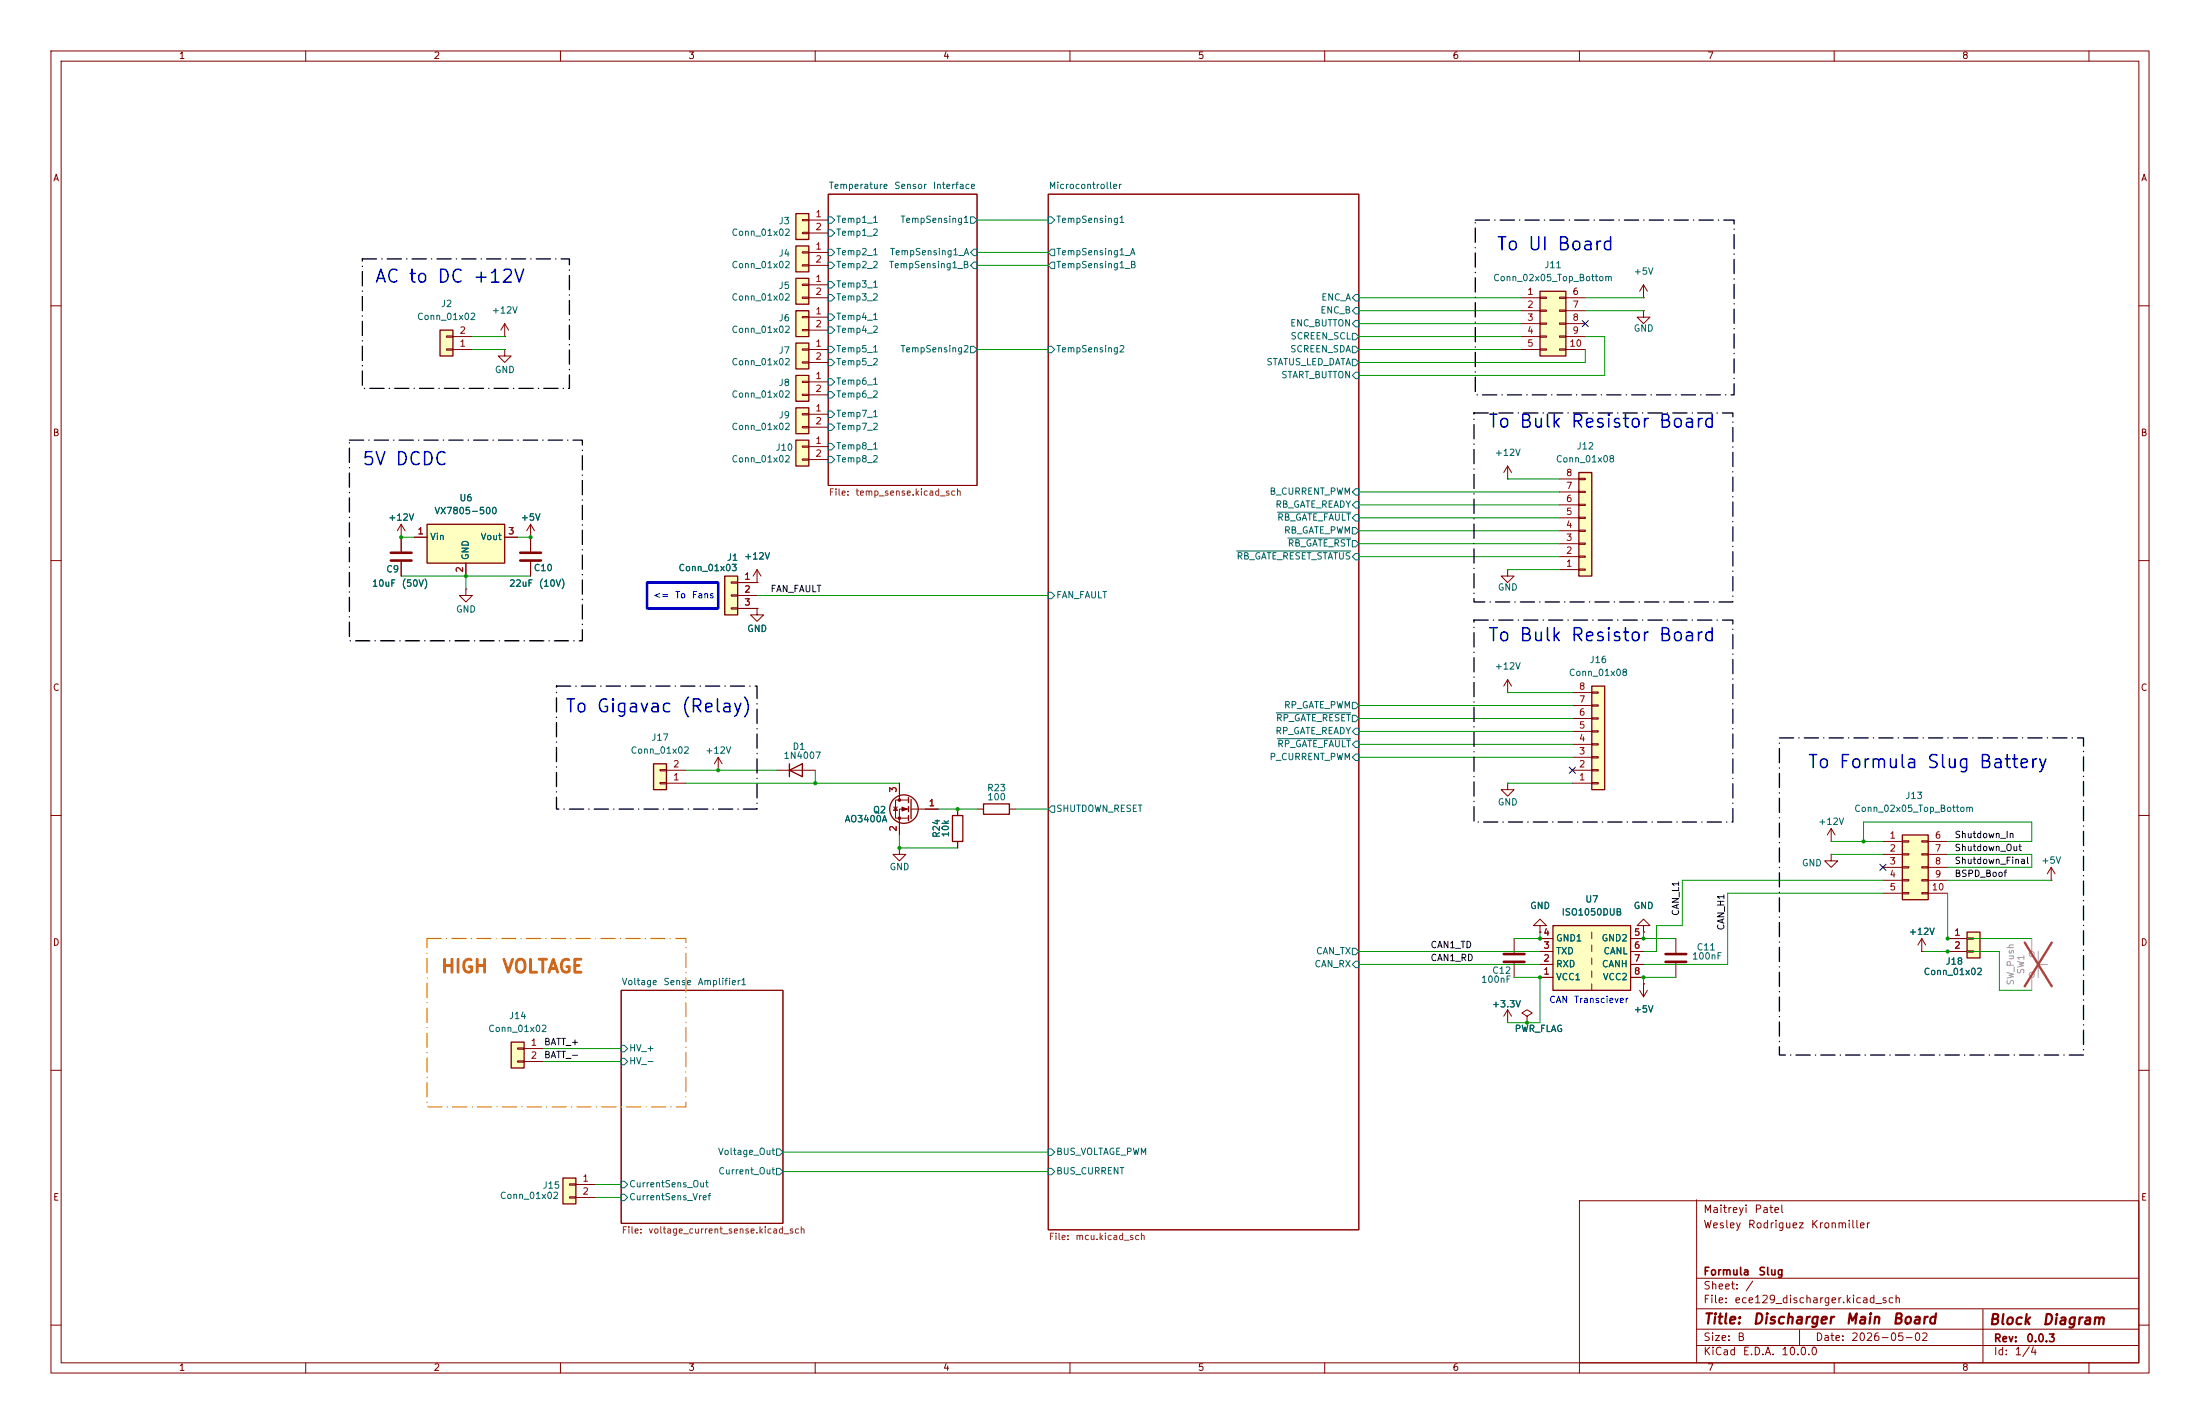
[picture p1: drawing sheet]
<svg xmlns="http://www.w3.org/2000/svg" width="432mm" height="279mm" viewBox="0 0 432 279" stroke-linecap="round" stroke-linejoin="round" font-family="sans-serif">
<g fill="none" stroke="#840000" stroke-width=".2">
<path d="M10 10h411.8v259.4h-411.8zM12 12h407.8v255.4h-407.8zM60 10v2M110 10v2M160 10v2M210 10v2M260 10v2M310 10v2M360 10v2M410 10v2M162.6 38.1h29.2v57.2h-29.2zM205.7 38.1h61v203.2h-61z"/>
<path d="M10 60h2M419.8 60h2M10 110h2M419.8 110h2M10 160h2M419.8 160h2M121.9 194.3h31.8v45.7h-31.8zM10 210h2M419.8 210h2M310 235.6h109.8v31.8h-109.8zM333 235.4v32M10 260h2"/>
<path d="M333 256.8h86.8M333 250.8h86.8M389.2 256.9v10.5M419.8 260h2M60 267.4v2M110 267.4v2M160 267.4v2M210 267.4v2M260 267.4v2M310 267.4v2M333 264h86.8M333 260.8h86.8"/>
<path d="M353.2 260.9v3M360 267.4v2M410 267.4v2"/>
</g>
<path d="M127 114.3h14v5.1h-14z" fill="#fff"/>
<path d="M162.6 38.1h29.2v57.2h-29.2zM205.7 38.1h61v203.2h-61zM121.9 194.3h31.8v45.7h-31.8z" fill="none" stroke="#840000" stroke-width=".2"/>
<g fill="none" stroke="#006464" stroke-width=".2">
<path d="M162.6 42.5h.6l.6 .7-.6 .6h-.6zM162.6 45.1h.6l.6 .6-.6 .7h-.6zM162.6 48.9h.6l.6 .6-.6 .7h-.6zM162.6 51.4h.6l.6 .7-.6 .6h-.6zM162.6 55.2h.6l.6 .7-.6 .6h-.6zM162.6 57.8h.6l.6 .6-.6 .7h-.6zM190.5 42.5h.6l.7 .7-.7 .6h-.6zM191.1 48.9h.7v1.3h-.7l-.6-.7zM191.1 51.4h.7v1.3h-.7l-.6-.6zM205.7 42.5h.7l.6 .7-.6 .6h-.7zM206.4 51.4h.6v1.3h-.6l-.7-.6zM206.4 48.9h.6v1.3h-.6l-.7-.7z"/>
<path d="M266.1 57.8h.6v1.3h-.6l-.7-.7zM162.6 61.6h.6l.6 .6-.6 .7h-.6zM162.6 64.1h.6l.6 .7-.6 .6h-.6zM162.6 67.9h.6l.6 .7-.6 .6h-.6zM162.6 70.5h.6l.6 .6-.6 .7h-.6zM162.6 74.3h.6l.6 .6-.6 .7h-.6zM162.6 76.8h.6l.6 .7-.6 .6h-.6zM190.5 67.9h.6l.7 .7-.7 .6h-.6zM205.7 67.9h.7l.6 .7-.6 .6h-.7zM265.4 70.5h.7l.6 .6-.6 .7h-.7zM265.4 65.4h.7l.6 .6-.6 .7h-.7zM265.4 67.9h.7l.6 .7-.6 .6h-.7z"/>
<path d="M266.1 60.3h.6v1.3h-.6l-.7-.6zM266.1 73h.6v1.3h-.6l-.7-.6zM266.1 62.9h.6v1.2h-.6l-.7-.6zM162.6 80.6h.6l.6 .7-.6 .6h-.6zM162.6 83.2h.6l.6 .6-.6 .7h-.6zM162.6 87h.6l.6 .6-.6 .7h-.6zM162.6 89.5h.6l.6 .7-.6 .6h-.6zM266.1 98.4h.6v1.3h-.6l-.7-.6zM266.1 95.9h.6v1.3h-.6l-.7-.7zM205.7 116.2h.7l.6 .6-.6 .7h-.7zM242.7 108.1h22.4M250.7 100.5h14.4"/>
<path d="M252.8 105.6h12.3M265.4 106h.7l.6 .7-.6 .6h-.7zM265.4 103.5h.7l.6 .6-.6 .7h-.7zM266.1 101h.6v1.2h-.6l-.7-.6zM266.1 108.6h.6v1.3h-.6l-.7-.7zM250.5 139.9h14.6M265.4 137.8h.7l.6 .6-.6 .7h-.7zM206.4 158.1h.6v1.3h-.6l-.7-.6zM250.7 144.9h14.4M265.4 140.3h.7l.6 .7-.6 .6h-.7zM266.1 142.9h.6v1.2h-.6l-.7-.6zM266.1 145.4h.6v1.3h-.6l-.7-.6z"/>
<path d="M266.1 148h.6v1.2h-.6l-.7-.6zM265.4 186.1h.7l.6 .6-.6 .6h-.7zM266.1 188.6h.6v1.3h-.6l-.7-.7zM121.9 205.1h.7l.6 .6-.6 .7h-.7zM121.9 207.6h.7l.6 .7-.6 .6h-.7zM121.9 231.8h.7l.6 .6-.6 .6h-.7zM121.9 234.3h.7l.6 .7-.6 .6h-.7zM152.4 229.2h.6l.7 .7-.7 .6h-.6zM152.4 225.4h.6l.7 .7-.7 .6h-.6zM205.7 229.2h.7l.6 .7-.6 .6h-.7zM205.7 225.4h.7l.6 .7-.6 .6h-.7z"/>
</g>
<path d="M302.3 57.2h5v12.7h-5z" fill="#ffffc2"/>
<path d="M302.3 57.2h5v12.7h-5z" fill="none" stroke="#840000" stroke-width=".25"/>
<g fill="none" stroke="#840000" stroke-width=".2">
<path d="M298.4 58.4h3.9M302.3 58.3h1.2v.2h-1.2zM306.1 58.3h1.2v.2h-1.2zM307.3 58.4h3.8M298.4 61h3.9M298.4 63.5h3.9M298.4 66h3.9M298.4 68.6h3.9M302.3 60.8h1.2v.3h-1.2zM302.3 63.4h1.2v.2h-1.2zM302.3 65.9h1.2v.3h-1.2zM302.3 68.5h1.2v.2h-1.2z"/>
<path d="M306.1 60.8h1.2v.3h-1.2zM306.1 63.4h1.2v.2h-1.2zM306.1 65.9h1.2v.3h-1.2zM306.1 68.5h1.2v.2h-1.2zM307.3 61h3.8M307.3 63.5h3.8M307.3 66h3.8M307.3 68.6h3.8M295.9 135.9h.1M295.9 133.4l-.8 1.2M295.9 133.4l.8 1.2M295.9 133.4v2.5"/>
</g>
<path d="M304.8 181.6h15.2v12.7h-15.2z" fill="#ffffc2"/>
<path d="M304.8 181.6h15.2v12.7h-15.2z" fill="none" stroke="#840000" stroke-width=".25"/>
<g fill="none" stroke="#840000" stroke-width=".2">
<path d="M302.3 191.8h2.5M302.3 189.2h2.5M302.3 186.7h2.5M302.3 184.2h2.5M312.4 182.9v1.3M312.4 185.4v1.3M312.4 188v1.2M312.4 190.5v1.3M312.4 193v1.3M320 191.8h2.6M320 189.2h2.6M320 186.7h2.6"/>
<path d="M320 184.2h2.6"/>
</g>
<path d="M86.4 64.8h2.5v5.1h-2.5z" fill="#ffffc2"/>
<path d="M86.4 64.8h2.5v5.1h-2.5z" fill="none" stroke="#840000" stroke-width=".25"/>
<g fill="none" stroke="#840000" stroke-width=".2">
<path d="M87.6 68.5h1.3v.2h-1.3zM87.6 65.9h1.3v.3h-1.3zM88.9 68.6h3.8M88.9 66h3.8M99.1 66h.1M99.1 68.6v1.3h1.2l-1.2 1.2-1.3-1.2h1.3M99.1 68.6h.1M99.1 63.5l-.8 1.3M99.1 63.5l.7 1.3M99.1 63.5v2.5M104.1 105.4h.1M104.1 102.9l-.7 1.2"/>
<path d="M104.1 102.9l.8 1.2M104.1 102.9v2.5M297.2 184.2v2.7M297.2 189v2.8"/>
</g>
<path d="M295.1 187.2h4.1M295.1 188.7h4.1" fill="none" stroke="#840000" stroke-width=".51"/>
<path d="M83.8 102.9h15.3v7.6h-15.3z" fill="#ffffc2"/>
<path d="M83.8 102.9h15.3v7.6h-15.3z" fill="none" stroke="#840000" stroke-width=".25"/>
<g fill="none" stroke="#840000" stroke-width=".2">
<path d="M81.3 105.4h2.5M91.4 110.5v2.5M99.1 105.4h2.5M104.1 105.4v2.8M104.1 110.2v2.8M148.6 119.4v1.3h1.3l-1.3 1.2-1.3-1.2h1.3M148.6 119.4h.1M299.7 199.4l1-.6-1-.7-1 .7 1 .6v1.3M321.8 194.3l.8 1.3M322.6 193h.1M322.6 193v2.6M323.3 194.3l-.7 1.3"/>
<path d="M328.9 184.2v2.7M328.9 189v2.8M299.7 200.7h.1"/>
</g>
<path d="M102.1 108.5h4.1M102.1 110h4.1M326.9 187.2h4.1M326.9 188.7h4.1" fill="none" stroke="#840000" stroke-width=".51"/>
<path d="M142.2 113h2.6v7.7h-2.6z" fill="#ffffc2"/>
<path d="M142.2 113h2.6v7.7h-2.6zM154.9 151.1l2.6-1.2v2.5zM154.9 149.9v2.5" fill="none" stroke="#840000" stroke-width=".25"/>
<g fill="none" stroke="#840000" stroke-width=".2">
<path d="M143.5 114.2h1.3v.2h-1.3zM143.5 116.7h1.3v.3h-1.3zM143.5 119.3h1.3v.2h-1.3zM144.8 114.3h3.8M144.8 116.8h3.8M144.8 119.4h3.8M141 151.1h.1M141 148.6l-.8 1.3M141 148.6l.7 1.3M141 148.6v2.5M152.4 151.1h7.6M295.9 198.1l.8 1.3"/>
<path d="M295.9 198.1l-.8 1.3M295.9 198.1v2.6"/>
</g>
<path d="M100.3 204.5h2.6v5.1h-2.6z" fill="#ffffc2"/>
<path d="M100.3 204.5h2.6v5.1h-2.6z" fill="none" stroke="#840000" stroke-width=".25"/>
<path d="M176.5 166.4v1.2h1.3l-1.3 1.3-1.2-1.3h1.2M176.5 166.4h.1M101.6 205.6h1.3v.3h-1.3zM101.6 208.2h1.3v.2h-1.3zM102.9 205.7h3.8M102.9 208.3h3.8" fill="none" stroke="#840000" stroke-width=".2"/>
<path d="M156.2 67.3h2.5v5.1h-2.5z" fill="#ffffc2"/>
<path d="M156.2 67.3h2.5v5.1h-2.5z" fill="none" stroke="#840000" stroke-width=".25"/>
<path d="M157.5 68.5h1.2v.2h-1.2zM157.5 71h1.2v.2h-1.2zM158.7 68.6h3.9M158.7 71.1h3.9" fill="none" stroke="#840000" stroke-width=".2"/>
<path d="M156.2 73.7h2.5v5h-2.5z" fill="#ffffc2"/>
<path d="M156.2 73.7h2.5v5h-2.5z" fill="none" stroke="#840000" stroke-width=".25"/>
<path d="M157.5 74.8h1.2v.3h-1.2zM157.5 77.3h1.2v.3h-1.2zM158.7 74.9h3.9M158.7 77.5h3.9M148.6 114.3h.1M148.6 111.8l-.8 1.2M148.6 111.8l.8 1.2M148.6 111.8v2.5" fill="none" stroke="#840000" stroke-width=".2"/>
<path d="M156.2 86.4h2.5v5h-2.5z" fill="#ffffc2"/>
<path d="M156.2 86.4h2.5v5h-2.5z" fill="none" stroke="#840000" stroke-width=".25"/>
<path d="M157.5 87.5h1.2v.3h-1.2zM157.5 90h1.2v.3h-1.2zM158.7 87.6h3.9M158.7 90.2h3.9" fill="none" stroke="#840000" stroke-width=".2"/>
<path d="M156.2 80h2.5v5.1h-2.5z" fill="#ffffc2"/>
<path d="M156.2 80h2.5v5.1h-2.5z" fill="none" stroke="#840000" stroke-width=".25"/>
<path d="M157.5 81.2h1.2v.2h-1.2zM157.5 83.7h1.2v.2h-1.2zM158.7 81.3h3.9M158.7 83.8h3.9" fill="none" stroke="#840000" stroke-width=".2"/>
<path d="M110.5 231.1h2.5v5.1h-2.5z" fill="#ffffc2"/>
<path d="M110.5 231.1h2.5v5.1h-2.5z" fill="none" stroke="#840000" stroke-width=".25"/>
<path d="M111.8 232.3h1.2v.2h-1.2zM111.8 234.8h1.2v.3h-1.2zM113 232.4h3.8M113 235h3.8" fill="none" stroke="#840000" stroke-width=".2"/>
<path d="M156.2 48.3h2.5v5h-2.5z" fill="#ffffc2"/>
<path d="M156.2 48.3h2.5v5h-2.5z" fill="none" stroke="#840000" stroke-width=".25"/>
<path d="M157.5 49.4h1.2v.3h-1.2zM157.5 51.9h1.2v.3h-1.2zM158.7 49.5h3.9M158.7 52.1h3.9" fill="none" stroke="#840000" stroke-width=".2"/>
<path d="M156.2 54.6h2.5v5.1h-2.5z" fill="#ffffc2"/>
<path d="M156.2 54.6h2.5v5.1h-2.5z" fill="none" stroke="#840000" stroke-width=".25"/>
<path d="M157.5 55.8h1.2v.2h-1.2zM157.5 58.3h1.2v.2h-1.2zM158.7 55.9h3.9M158.7 58.4h3.9" fill="none" stroke="#840000" stroke-width=".2"/>
<path d="M156.2 41.9h2.5v5.1h-2.5z" fill="#ffffc2"/>
<path d="M156.2 41.9h2.5v5.1h-2.5z" fill="none" stroke="#840000" stroke-width=".25"/>
<path d="M157.5 43.1h1.2v.2h-1.2zM157.5 45.6h1.2v.2h-1.2zM158.7 43.2h3.9M158.7 45.7h3.9" fill="none" stroke="#840000" stroke-width=".2"/>
<path d="M156.2 61h2.5v5h-2.5z" fill="#ffffc2"/>
<g fill="none" stroke="#840000" stroke-width=".25">
<path d="M156.2 61h2.5v5h-2.5zM178.3 156.5v1M178.3 158.2v1.1M178.8 156.8v3.9M193 157.7h5.1v2.1h-5.1zM178.3 160v1"/>
<circle cx="177.4" cy="158.7" r="2.79"/>
</g>
<g fill="none" stroke="#840000" stroke-width=".2">
<path d="M157.5 62.1h1.2v.3h-1.2zM157.5 64.6h1.2v.3h-1.2zM158.7 62.2h3.9M158.7 64.8h3.9M78.7 105.4h.1M78.7 102.9l-.7 1.2M78.7 102.9l.8 1.2M78.7 102.9v2.5M175.4 158.4h.7M175.8 158.4l.3 .6h-.7zM176.5 153.7v3.3M178.3 157h-2.5v3.5h2.5"/>
<path d="M178.3 158.8h-1.8v5M178.8 158.8h5.3M191.8 158.8h1.2M198.1 158.8h1.3"/>
</g>
<g fill="#840000" stroke="#840000" stroke-width=".2">
<path d="M177 158.4l1.1 .4-1.1 .3z"/>
<circle cx="176.5" cy="157" r=".25"/>
<circle cx="176.5" cy="160.5" r=".25"/>
</g>
<path d="M128.3 149.9h2.5v5h-2.5z" fill="#ffffc2"/>
<path d="M128.3 149.9h2.5v5h-2.5z" fill="none" stroke="#840000" stroke-width=".25"/>
<g fill="none" stroke="#840000" stroke-width=".2">
<path d="M78.7 105.4v2.8M78.7 110.2v2.8M91.4 115.6v1.2h1.3l-1.3 1.3-1.2-1.3h1.2M91.4 115.6h.1M129.5 153.5h1.3v.3h-1.3zM129.5 151h1.3v.3h-1.3zM130.8 153.7h3.8M130.8 151.1h3.8M359.4 167.6v1.3h1.3l-1.3 1.3-1.3-1.3h1.3M359.4 167.6h.1M377.2 186.7h.1M377.2 184.2l-.8 1.2"/>
<path d="M377.2 184.2l.8 1.2M377.2 184.2v2.5"/>
</g>
<path d="M76.7 108.5h4.1M76.7 110h4.1" fill="none" stroke="#840000" stroke-width=".51"/>
<path d="M386.1 182.9h2.5v5.1h-2.5z" fill="#ffffc2"/>
<path d="M386.1 182.9h2.5v5.1h-2.5z" fill="none" stroke="#840000" stroke-width=".25"/>
<path d="M382.3 184.2h3.8M382.3 186.7h3.8M386.1 184h1.2v.3h-1.2zM386.1 186.6h1.2v.2h-1.2z" fill="none" stroke="#840000" stroke-width=".2"/>
<path d="M373.4 163.8h5.1v12.7h-5.1z" fill="#ffffc2"/>
<path d="M186.9 160h2.1v5.1h-2.1zM373.4 163.8h5.1v12.7h-5.1z" fill="none" stroke="#840000" stroke-width=".25"/>
<g fill="none" stroke="#840000" stroke-width=".2">
<path d="M322.6 58.4h.1M322.6 55.9l-.8 1.3M322.6 55.9l.7 1.3M322.6 55.9v2.5M322.6 61v1.2h1.2l-1.2 1.3-1.3-1.3h1.3M322.6 61h.1M188 158.8v1.2M188 165.1v1.3M359.4 165.1h.1M359.4 162.6l-.8 1.2M359.4 162.6l.8 1.2M359.4 162.6v2.5"/>
<path d="M369.6 165.1h3.8M369.6 167.6h3.8M369.6 170.2h3.8M369.6 172.7h3.8M369.6 175.3h3.8M373.4 165h1.2v.2h-1.2zM373.4 167.5h1.2v.3h-1.2zM373.4 170.1h1.2v.2h-1.2zM373.4 172.6h1.2v.2h-1.2zM373.4 175.1h1.2v.3h-1.2zM377.2 165h1.3v.2h-1.3zM377.2 167.5h1.3v.3h-1.3z"/>
<path d="M377.2 170.1h1.3v.2h-1.3zM377.2 172.6h1.3v.2h-1.3zM377.2 175.1h1.3v.3h-1.3zM378.5 165.1h3.8M378.5 167.6h3.8M378.5 170.2h3.8M378.5 172.7h3.8M378.5 175.3h3.8M402.6 172.7h.1M402.6 170.2l-.8 1.3M402.6 170.2l.8 1.3M402.6 170.2v2.5"/>
<path d="M302.3 181.6h-1.3l1.3-1.3 1.2 1.3h-1.2v1.3M302.3 182.9h.1M322.6 181.6h-1.3l1.3-1.3 1.2 1.3h-1.2v1.3M322.6 182.9h.1"/>
</g>
<g fill="none" stroke="#a1a1a1" stroke-width=".2">
<path d="M398.8 184.2v2.5M398.8 191.8v2.5M400 189.2h1.8M400 186.7v5.1"/>
<circle cx="398.8" cy="187.2" r=".51"/>
<circle cx="398.8" cy="191.3" r=".51"/>
</g>
<path d="M397.4 184.9l5.3 8.6M402.7 184.9l-5.3 8.6" fill="none" stroke="#e12e31" stroke-width=".46"/>
<path d="M309.9 92.7h2.5v20.3h-2.5z" fill="#ffffc2"/>
<path d="M309.9 92.7h2.5v20.3h-2.5z" fill="none" stroke="#840000" stroke-width=".25"/>
<g fill="none" stroke="#840000" stroke-width=".2">
<path d="M295.9 94h.1M295.9 91.4l-.8 1.3M295.9 91.4l.8 1.3M295.9 91.4v2.6M306.1 99.1h3.8M306.1 96.5h3.8M306.1 94h3.8M309.9 98.9h1.2v.3h-1.2zM309.9 96.4h1.2v.2h-1.2zM309.9 93.9h1.2v.2h-1.2zM295.9 111.8v1.2h1.3l-1.3 1.3-1.3-1.3h1.3M295.9 111.8h.1"/>
<path d="M306.1 111.8h3.8M306.1 109.2h3.8M306.1 106.7h3.8M306.1 104.1h3.8M306.1 101.6h3.8M309.9 111.6h1.2v.3h-1.2zM309.9 109.1h1.2v.2h-1.2zM309.9 106.6h1.2v.2h-1.2zM309.9 104h1.2v.3h-1.2zM309.9 101.5h1.2v.2h-1.2z"/>
</g>
<path d="M312.4 134.6h2.6v20.3h-2.6z" fill="#ffffc2"/>
<path d="M312.4 134.6h2.6v20.3h-2.6z" fill="none" stroke="#840000" stroke-width=".25"/>
<g fill="none" stroke="#840000" stroke-width=".2">
<path d="M78.7 105.4h.1M78.7 105.4v2.8M78.7 110.2v2.8M81.3 105.4h2.5M91.4 110.5v2.5M99.1 105.4h2.5M104.1 105.4h.1M104.1 105.4v2.8M104.1 110.2v2.8M144.8 114.3h3.8M144.8 116.8h3.8M144.8 119.4h3.8"/>
<path d="M148.6 119.4h.1M148.6 114.3h.1M308.6 138.4h3.8M308.6 135.9h3.8M312.4 138.3h1.3v.3h-1.3zM312.4 135.8h1.3v.2h-1.3zM176.5 153.7v2.5M181.6 158.8h2.5M188 158.8v1.2M295.9 153.7v1.2h1.3l-1.3 1.3-1.3-1.3h1.3M295.9 153.7h.1M308.6 153.7h3.8"/>
<path d="M308.6 151.1h3.8M308.6 148.6h3.8M308.6 146.1h3.8M308.6 143.5h3.8M308.6 141h3.8M312.4 153.5h1.3v.3h-1.3zM312.4 151h1.3v.3h-1.3zM312.4 148.5h1.3v.2h-1.3zM312.4 145.9h1.3v.3h-1.3zM312.4 143.4h1.3v.2h-1.3zM312.4 140.8h1.3v.3h-1.3zM176.5 161.3v2.5"/>
<path d="M188 165.1v1.3M302.3 182.9h.1M302.3 191.8h2.5M302.3 189.2h2.5M302.3 186.7h2.5M302.3 184.2h2.5M320 191.8h2.6M320 189.2h2.6M320 186.7h2.6M320 184.2h2.6M322.6 193h.1M322.6 182.9h.1"/>
<path d="M377.2 186.7h.1M382.3 186.7h3.8M382.3 184.2h3.8M299.7 200.7h.1"/>
</g>
<g fill="none" stroke="#009600" stroke-width=".2">
<path d="M191.8 49.5h13.9M191.8 52.1h13.9M191.8 43.2h13.9M266.7 58.4h31.7M311.1 58.4h11.5M92.7 66h6.4M92.7 68.6h6.4M191.8 68.6h13.9M266.7 66h31.7M266.7 68.6h31.7M266.7 61h31.7M266.7 63.5h31.7"/>
<path d="M311.1 66h3.9v7.7h-48.3M311.1 68.6v2.5h-44.4M311.1 61h11.5M266.7 96.5h39.4M266.7 99.1h39.4M295.9 94h10.2M78.7 105.4h2.6M78.7 113h25.4M91.4 113v2.6M101.6 105.4h2.5M148.6 116.8h57.1M266.7 106.7h39.4"/>
<path d="M266.7 101.6h39.4M266.7 109.2h39.4M266.7 104.1h39.4M295.9 111.8h10.2M266.7 138.4h41.9M295.9 135.9h12.7M134.6 151.1h17.8M134.6 153.7h41.9M160 151.1v2.6M184.1 158.8h7.7M199.4 158.8h6.3M266.7 141h41.9"/>
<path d="M266.7 143.5h41.9M266.7 148.6h41.9M266.7 146.1h41.9M295.9 153.7h12.7M176.5 163.8v2.6h11.5M359.4 165.1h10.2M359.4 167.6h10.2M365.8 165.1v-3.8h33v3.8h-16.5M369.6 175.3h-30.5v13.9h-16.5M369.6 172.7h-39.4v8.9h-5.1v5.1h-2.5M382.3 175.3v8.9h16.5M382.3 167.6h16.5v2.6h-16.5"/>
<path d="M382.3 172.7h20.3M266.7 189.2h35.6M266.7 186.7h35.6M297.2 191.8h5.1v8.9h-6.4M302.3 182.9v1.3h-5.1M322.6 182.9v1.3h6.3M328.9 191.8h-6.3v1.2M377.2 186.7h15.2v7.6h6.4M106.7 205.7h15.2M106.7 208.3h15.2M116.8 235h5.1M116.8 232.4h5.1"/>
<path d="M153.7 229.9h52M153.7 226.1h52"/>
</g>
<path d="M310.5 62.9l1.3 1.2M311.8 62.9l-1.3 1.2M308 150.5l1.2 1.2M309.2 150.5l-1.2 1.2M369 169.6l1.2 1.2M370.2 169.6l-1.2 1.2" fill="none" stroke="#000084" stroke-width=".2"/>
<path d="M127 114.3h14v5.1h-14z" fill="none" stroke="#0000c2" stroke-width=".51"/>
<path d="M71.1 50.8h40.7v25.4h-40.7zM289.6 43.2h50.8v34.3h-50.8zM68.6 86.4h45.7v39.3h-45.7zM289.3 81h50.8v37.1h-50.8zM109.2 134.6h39.4v24.2h-39.4zM289.3 121.7h50.8v39.6h-50.8zM349.2 144.8h59.7v62.2h-59.7z" fill="none" stroke="#000" stroke-width=".25" stroke-dasharray="2.8 1 .1 1"/>
<path d="M83.8 184.2h50.8v33h-50.8z" fill="none" stroke="#f90" stroke-width=".25" stroke-dasharray="2.8 1 .1 1"/>
<g fill="#009600" stroke="#009600" stroke-width=".2">
<circle cx="104.1" cy="105.4" r=".3"/>
<circle cx="78.7" cy="105.4" r=".3"/>
<circle cx="91.4" cy="113" r=".3"/>
<circle cx="299.7" cy="200.7" r=".3"/>
<circle cx="322.6" cy="191.8" r=".3"/>
<circle cx="322.6" cy="184.2" r=".3"/>
<circle cx="302.3" cy="191.8" r=".3"/>
<circle cx="302.3" cy="184.2" r=".3"/>
<circle cx="365.8" cy="165.1" r=".3"/>
<circle cx="382.3" cy="186.7" r=".3"/>
<circle cx="382.3" cy="184.2" r=".3"/>
<circle cx="176.5" cy="166.4" r=".3"/>
<circle cx="160" cy="153.7" r=".3"/>
<circle cx="141" cy="151.1" r=".3"/>
<circle cx="188" cy="158.8" r=".3"/>
</g>
<g font-size="2.5" fill="#0000c2">
<text x="293.6" y="49.8">To</text>
<text x="299.7" y="49.8">UI</text>
<text x="305.5" y="49.8">Board</text>
<text x="73.4" y="56.1">AC</text>
<text x="80" y="56.1">to</text>
<text x="85.6" y="56.1">DC</text>
<text x="92.6" y="56.1">+12V</text>
<text x="291.9" y="84.6">To</text>
<text x="298" y="84.6">Bulk</text>
<text x="308.1" y="84.6">Resistor</text>
<text x="325.4" y="84.6">Board</text>
<text x="70.9" y="91.9">5V</text>
<text x="77.4" y="91.9">DCDC</text>
<text x="291.9" y="126.5">To</text>
<text x="298" y="126.5">Bulk</text>
<text x="308.1" y="126.5">Resistor</text>
<text x="325.4" y="126.5">Board</text>
<text x="110.8" y="140.4">To</text>
<text x="116.9" y="140.4">Gigavac</text>
<text x="133.6" y="140.4">(Relay)</text>
<text x="354.6" y="151.4">To</text>
<text x="360.8" y="151.4">Formula</text>
<text x="378" y="151.4">Slug</text>
<text x="388.2" y="151.4">Battery</text>
</g>
<g font-size="2.5" fill="#c60">
<text x="86.4" y="191.5">HIGH</text>
<text x="98.4" y="191.5">VOLTAGE</text>
</g>
<g font-size="2" fill="#840000">
<text x="334.2" y="260.3">Title:</text>
<text x="343.9" y="260.3">Discharger</text>
<text x="362.1" y="260.3">Main</text>
<text x="371.3" y="260.3">Board</text>
<text x="390.2" y="260.4">Block</text>
<text x="400.7" y="260.4">Diagram</text>
</g>
<g font-size="1.5" fill="#840000">
<text x="334.2" y="238.4">Maitreyi</text>
<text x="344.2" y="238.4">Patel</text>
<text x="334.2" y="241.4">Wesley</text>
<text x="342.9" y="241.4">Rodriguez</text>
<text x="355.3" y="241.4">Kronmiller</text>
<text x="334.2" y="250.6">Formula</text>
<text x="345" y="250.6">Slug</text>
<text x="334.2" y="256.1">File:</text>
<text x="334.2" y="253.4">Sheet:</text>
<text x="340.3" y="256.1">ece129_discharger.kicad_sch</text>
<text x="342.4" y="253.4">/</text>
<text x="334.2" y="263.5">Size:</text>
<text x="340.9" y="263.5">B</text>
<text x="356.2" y="263.5">Date:</text>
<text x="363.2" y="263.5">2026-05-02</text>
<text x="391.2" y="263.7">Rev:</text>
<text x="397.6" y="263.7">0.0.3</text>
<text x="334.2" y="266.3">KiCad</text>
<text x="341.9" y="266.3">E.D.A.</text>
<text x="349.5" y="266.3">10.0.0</text>
<text x="391.2" y="266.3">Id:</text>
<text x="395.3" y="266.3">1/4</text>
</g>
<g font-size="1.3" fill="#840000">
<text x="35" y="11.9">1</text>
<text x="85" y="11.9">2</text>
<text x="135" y="11.9">3</text>
<text x="185" y="11.9">4</text>
<text x="235" y="11.9">5</text>
<text x="285" y="11.9">6</text>
<text x="335" y="11.9">7</text>
<text x="385" y="11.9">8</text>
<text x="10.3" y="35.9">A</text>
<text x="420.1" y="35.9">A</text>
<text x="10.3" y="85.9">B</text>
<text x="420.1" y="85.9">B</text>
<text x="10.3" y="135.9">C</text>
<text x="420.1" y="135.9">C</text>
<text x="10.3" y="185.9">D</text>
<text x="420.1" y="185.9">D</text>
<text x="10.3" y="235.9">E</text>
<text x="420.1" y="235.9">E</text>
<text x="35" y="269.3">1</text>
<text x="85" y="269.3">2</text>
<text x="135" y="269.3">3</text>
<text x="185" y="269.3">4</text>
<text x="235" y="269.3">5</text>
<text x="285" y="269.3">6</text>
<text x="335" y="269.3">7</text>
<text x="385" y="269.3">8</text>
</g>
<g font-size="1.3" fill="#006464">
<text x="162.6" y="37.4">Temperature</text>
<text x="175.4" y="37.4">Sensor</text>
<text x="183" y="37.4">Interface</text>
<text x="205.7" y="37.4">Microcontroller</text>
<text x="143.5" y="46.6">Conn_01x02</text>
<text x="152.7" y="44.3">J3</text>
<text x="164" y="44">Temp1_1</text>
<text x="164" y="46.6">Temp1_2</text>
<text x="176.6" y="44">TempSensing1</text>
<text x="207.2" y="44">TempSensing1</text>
<text x="143.5" y="52.9">Conn_01x02</text>
<text x="152.7" y="50.6">J4</text>
<text x="164" y="50.4">Temp2_1</text>
<text x="164" y="52.9">Temp2_2</text>
<text x="174.4" y="52.9">TempSensing1_B</text>
<text x="174.6" y="50.4">TempSensing1_A</text>
<text x="207.2" y="52.9">TempSensing1_B</text>
<text x="207.2" y="50.4">TempSensing1_A</text>
<text x="303" y="52.9">J11</text>
<text x="143.5" y="59.3">Conn_01x02</text>
<text x="152.7" y="57">J5</text>
<text x="164" y="56.7">Temp3_1</text>
<text x="164" y="59.3">Temp3_2</text>
<text x="259.2" y="59.3">ENC_A</text>
<text x="293" y="55.5">Conn_02x05_Top_Bottom</text>
<text x="320.5" y="54.2">+5V</text>
<text x="81.8" y="63.1">Conn_01x02</text>
<text x="86.4" y="60.6">J2</text>
<text x="96.4" y="61.8">+12V</text>
<text x="143.5" y="65.6">Conn_01x02</text>
<text x="152.7" y="63.3">J6</text>
<text x="164" y="63.1">Temp4_1</text>
<text x="164" y="65.6">Temp4_2</text>
<text x="253.1" y="64.4">ENC_BUTTON</text>
<text x="259" y="61.8">ENC_B</text>
<text x="320.5" y="65.4">GND</text>
<text x="143.5" y="72">Conn_01x02</text>
<text x="152.7" y="69.7">J7</text>
<text x="164" y="69.4">Temp5_1</text>
<text x="164" y="72">Temp5_2</text>
<text x="176.6" y="69.4">TempSensing2</text>
<text x="207.2" y="69.4">TempSensing2</text>
<text x="248.5" y="72">STATUS_LED_DATA</text>
<text x="253.1" y="69.4">SCREEN_SDA</text>
<text x="253.2" y="66.9">SCREEN_SCL</text>
<text x="97" y="73.5">GND</text>
<text x="152.7" y="76">J8</text>
<text x="164" y="75.8">Temp6_1</text>
<text x="251.4" y="74.5">START_BUTTON</text>
<text x="143.5" y="78.3">Conn_01x02</text>
<text x="152.7" y="82.4">J9</text>
<text x="164" y="78.3">Temp6_2</text>
<text x="164" y="82.1">Temp7_1</text>
<text x="143.5" y="84.7">Conn_01x02</text>
<text x="152.1" y="88.7">J10</text>
<text x="164" y="84.7">Temp7_2</text>
<text x="164" y="88.5">Temp8_1</text>
<text x="293.3" y="89.8">+12V</text>
<text x="309.4" y="88.5">J12</text>
<text x="143.5" y="91">Conn_01x02</text>
<text x="164" y="91">Temp8_2</text>
<text x="305.3" y="91">Conn_01x08</text>
<text x="85.2" y="101.2">VX7805-500</text>
<text x="90.1" y="98.7">U6</text>
<text x="249.1" y="97.4">B_CURRENT_PWM</text>
<text x="250.2" y="99.9">RB_GATE_READY</text>
<text x="76.1" y="102.5">+12V</text>
<text x="84.3" y="106.3">Vin</text>
<text x="94.2" y="106.3">Vout</text>
<text x="102.1" y="102.5">+5V</text>
<text x="250.6" y="102.5">RB_GATE_FAULT</text>
<text x="251.9" y="105">RB_GATE_PWM</text>
<text x="252.6" y="107.5">RB_GATE_RST</text>
<text x="75.7" y="112.6">C9</text>
<text x="92.3" y="110" transform="rotate(-90 92.3 110)">GND</text>
<text x="104.7" y="112.4">C10</text>
<text x="133.1" y="112.4">Conn_01x03</text>
<text x="142.6" y="110.3">J1</text>
<text x="145.9" y="110.1">+12V</text>
<text x="242.6" y="110.1">RB_GATE_RESET_STATUS</text>
<text x="72.9" y="115.4">10uF</text>
<text x="78.7" y="115.4">(50V)</text>
<text x="99.8" y="115.4">22uF</text>
<text x="105.7" y="115.4">(10V)</text>
<text x="207.2" y="117.7">FAN_FAULT</text>
<text x="293.9" y="116.2">GND</text>
<text x="89.4" y="120.5">GND</text>
<text x="146.6" y="124.3">GND</text>
<text x="293.3" y="131.7">+12V</text>
<text x="311.9" y="130.4">J16</text>
<text x="307.8" y="132.9">Conn_01x08</text>
<text x="250.3" y="141.8">RP_GATE_RESET</text>
<text x="251.9" y="139.3">RP_GATE_PWM</text>
<text x="123.7" y="148.2">Conn_01x02</text>
<text x="127.7" y="145.6">J17</text>
<text x="138.3" y="148.2">+12V</text>
<text x="153.7" y="149.2">1N4007</text>
<text x="155.5" y="147.4">D1</text>
<text x="249.1" y="149.5">P_CURRENT_PWM</text>
<text x="250.2" y="144.4">RP_GATE_READY</text>
<text x="250.6" y="146.9">RP_GATE_FAULT</text>
<text x="193.6" y="155.5">R23</text>
<text x="165.7" y="161.6">AO3400A</text>
<text x="171.2" y="159.9">Q2</text>
<text x="193.7" y="157.3">100</text>
<text x="207.2" y="159.6">SHUTDOWN_RESET</text>
<text x="293.9" y="158.3">GND</text>
<text x="363.8" y="159.6">Conn_02x05_Top_Bottom</text>
<text x="373.9" y="157.1">J13</text>
<text x="184.8" y="164.5" transform="rotate(-90 184.8 164.5)">R24</text>
<text x="186.5" y="164.4" transform="rotate(-90 186.5 164.4)">10k</text>
<text x="356.8" y="162.2">+12V</text>
<text x="174.5" y="171">GND</text>
<text x="353.6" y="170.3">GND</text>
<text x="400.6" y="169.8">+5V</text>
<text x="300.2" y="178.7">GND</text>
<text x="306.4" y="179.9">ISO1050DUB</text>
<text x="311" y="177.4">U7</text>
<text x="320.5" y="178.7">GND</text>
<text x="305.3" y="185">GND1</text>
<text x="314.2" y="185">GND2</text>
<text x="374.5" y="183.7">+12V</text>
<text x="257.9" y="190.1">CAN_RX</text>
<text x="258.2" y="187.6">CAN_TX</text>
<text x="292.8" y="191.4">C12</text>
<text x="305.3" y="190.1">RXD</text>
<text x="305.3" y="187.6">TXD</text>
<text x="314.3" y="190.1">CANH</text>
<text x="314.6" y="187.6">CANL</text>
<text x="332" y="188.6">100nF</text>
<text x="332.9" y="186.8">C11</text>
<text x="377.5" y="191.6">Conn_01x02</text>
<text x="381.8" y="189.6">J18</text>
<text x="121.9" y="193.6">Voltage</text>
<text x="130.1" y="193.6">Sense</text>
<text x="136.8" y="193.6">Amplifier1</text>
<text x="290.6" y="193.1">100nF</text>
<text x="292.7" y="198">+3.3V</text>
<text x="305.3" y="192.6">VCC1</text>
<text x="314.5" y="192.6">VCC2</text>
<text x="95.7" y="202.8">Conn_01x02</text>
<text x="99.8" y="200.3">J14</text>
<text x="297.2" y="202.8">PWR_FLAG</text>
<text x="320.5" y="199">+5V</text>
<text x="123.4" y="206.6">HV_+</text>
<text x="123.4" y="209.1">HV_-</text>
<text x="140.8" y="226.9">Voltage_Out</text>
<text x="207.2" y="226.9">BUS_VOLTAGE_PWM</text>
<text x="106.4" y="233.5">J15</text>
<text x="123.4" y="233.3">CurrentSens_Out</text>
<text x="140.9" y="230.7">Current_Out</text>
<text x="207.2" y="230.7">BUS_CURRENT</text>
<text x="98" y="235.6">Conn_01x02</text>
<text x="123.4" y="235.8">CurrentSens_Vref</text>
</g>
<g font-size="1.3" fill="#a90000">
<text x="159.9" y="42.9">1</text>
<text x="159.9" y="45.5">2</text>
<text x="159.9" y="49.3">1</text>
<text x="159.9" y="51.8">2</text>
<text x="159.9" y="55.6">1</text>
<text x="159.9" y="58.2">2</text>
<text x="299.6" y="58.2">1</text>
<text x="308.5" y="58.2">6</text>
<text x="90.1" y="65.8">2</text>
<text x="159.9" y="62">1</text>
<text x="159.9" y="64.5">2</text>
<text x="299.6" y="60.7">2</text>
<text x="299.6" y="63.2">3</text>
<text x="299.6" y="65.8">4</text>
<text x="308.5" y="60.7">7</text>
<text x="308.5" y="63.2">8</text>
<text x="308.5" y="65.8">9</text>
<text x="90.1" y="68.3">1</text>
<text x="159.9" y="68.3">1</text>
<text x="159.9" y="70.9">2</text>
<text x="299.6" y="68.3">5</text>
<text x="307.9" y="68.3">10</text>
<text x="159.9" y="74.7">1</text>
<text x="159.9" y="77.2">2</text>
<text x="159.9" y="81">1</text>
<text x="159.9" y="83.6">2</text>
<text x="159.9" y="87.4">1</text>
<text x="159.9" y="89.9">2</text>
<text x="307.3" y="93.7">8</text>
<text x="307.3" y="101.3">5</text>
<text x="307.3" y="98.8">6</text>
<text x="307.3" y="96.3">7</text>
<text x="81.8" y="105.2">1</text>
<text x="99.6" y="105.2">3</text>
<text x="307.3" y="106.4">3</text>
<text x="307.3" y="103.9">4</text>
<text x="91.2" y="112.5" transform="rotate(-90 91.2 112.5)">2</text>
<text x="307.3" y="111.5">1</text>
<text x="307.3" y="109">2</text>
<text x="146" y="114">1</text>
<text x="146" y="116.6">2</text>
<text x="146" y="119.1">3</text>
<text x="309.8" y="135.6">8</text>
<text x="309.8" y="143.3">5</text>
<text x="309.8" y="140.7">6</text>
<text x="309.8" y="138.2">7</text>
<text x="309.8" y="148.3">3</text>
<text x="309.8" y="145.8">4</text>
<text x="132" y="153.4">1</text>
<text x="132" y="150.9">2</text>
<text x="176.3" y="155.6" transform="rotate(-90 176.3 155.6)">3</text>
<text x="309.8" y="153.4">1</text>
<text x="309.8" y="150.9">2</text>
<text x="182.2" y="158.5">1</text>
<text x="176.3" y="163.3" transform="rotate(-90 176.3 163.3)">2</text>
<text x="370.8" y="164.8">1</text>
<text x="370.8" y="167.4">2</text>
<text x="379.7" y="164.8">6</text>
<text x="379.7" y="167.4">7</text>
<text x="370.8" y="169.9">3</text>
<text x="370.8" y="172.5">4</text>
<text x="379.7" y="169.9">8</text>
<text x="379.7" y="172.5">9</text>
<text x="370.8" y="175">5</text>
<text x="379.1" y="175">10</text>
<text x="302.8" y="183.9">4</text>
<text x="320.6" y="183.9">5</text>
<text x="383.5" y="183.9">1</text>
<text x="302.8" y="191.5">1</text>
<text x="302.8" y="189">2</text>
<text x="302.8" y="186.4">3</text>
<text x="320.6" y="186.4">6</text>
<text x="320.6" y="189">7</text>
<text x="320.6" y="191.5">8</text>
<text x="383.5" y="186.4">2</text>
<text x="104.1" y="205.5">1</text>
<text x="104.1" y="208">2</text>
<text x="114.2" y="232.2">1</text>
<text x="114.2" y="234.7">2</text>
</g>
<g font-size="1.3" fill="#725600">
<text x="162.6" y="97.6">File:</text>
<text x="167.8" y="97.6">temp_sense.kicad_sch</text>
<text x="121.9" y="242.3">File:</text>
<text x="127.1" y="242.3">voltage_current_sense.kicad_sch</text>
<text x="205.7" y="243.6">File:</text>
<text x="211" y="243.6">mcu.kicad_sch</text>
</g>
<g font-size="1.3" fill="#0000c2">
<text x="128.1" y="117.7">&lt;=</text>
<text x="132.4" y="117.7">To</text>
<text x="135.7" y="117.7">Fans</text>
<text x="304" y="197.1">CAN</text>
<text x="308.8" y="197.1">Transciever</text>
</g>
<g font-size="1.3" fill="#0f0f0f">
<text x="151.1" y="116.5">FAN_FAULT</text>
<text x="383.5" y="164.8">Shutdown_In</text>
<text x="383.5" y="167.3">Shutdown_Out</text>
<text x="383.5" y="169.8">Shutdown_Final</text>
<text x="383.5" y="172.4">BSPD_Boof</text>
<text x="329.9" y="179.8" transform="rotate(-90 329.9 179.8)">CAN_L1</text>
<text x="338.7" y="182.7" transform="rotate(-90 338.7 182.7)">CAN_H1</text>
<text x="280.7" y="186.3">CAN1_TD</text>
<text x="280.7" y="188.9">CAN1_RD</text>
<text x="106.7" y="207.9">BATT_-</text>
<text x="106.7" y="205.4">BATT_+</text>
</g>
<g font-size="1.3" fill="#989898">
<text x="397.6" y="191.3" transform="rotate(-90 397.6 191.3)">SW1</text>
<text x="395.6" y="193.4" transform="rotate(-90 395.6 193.4)">SW_Push</text>
</g>
</svg>
